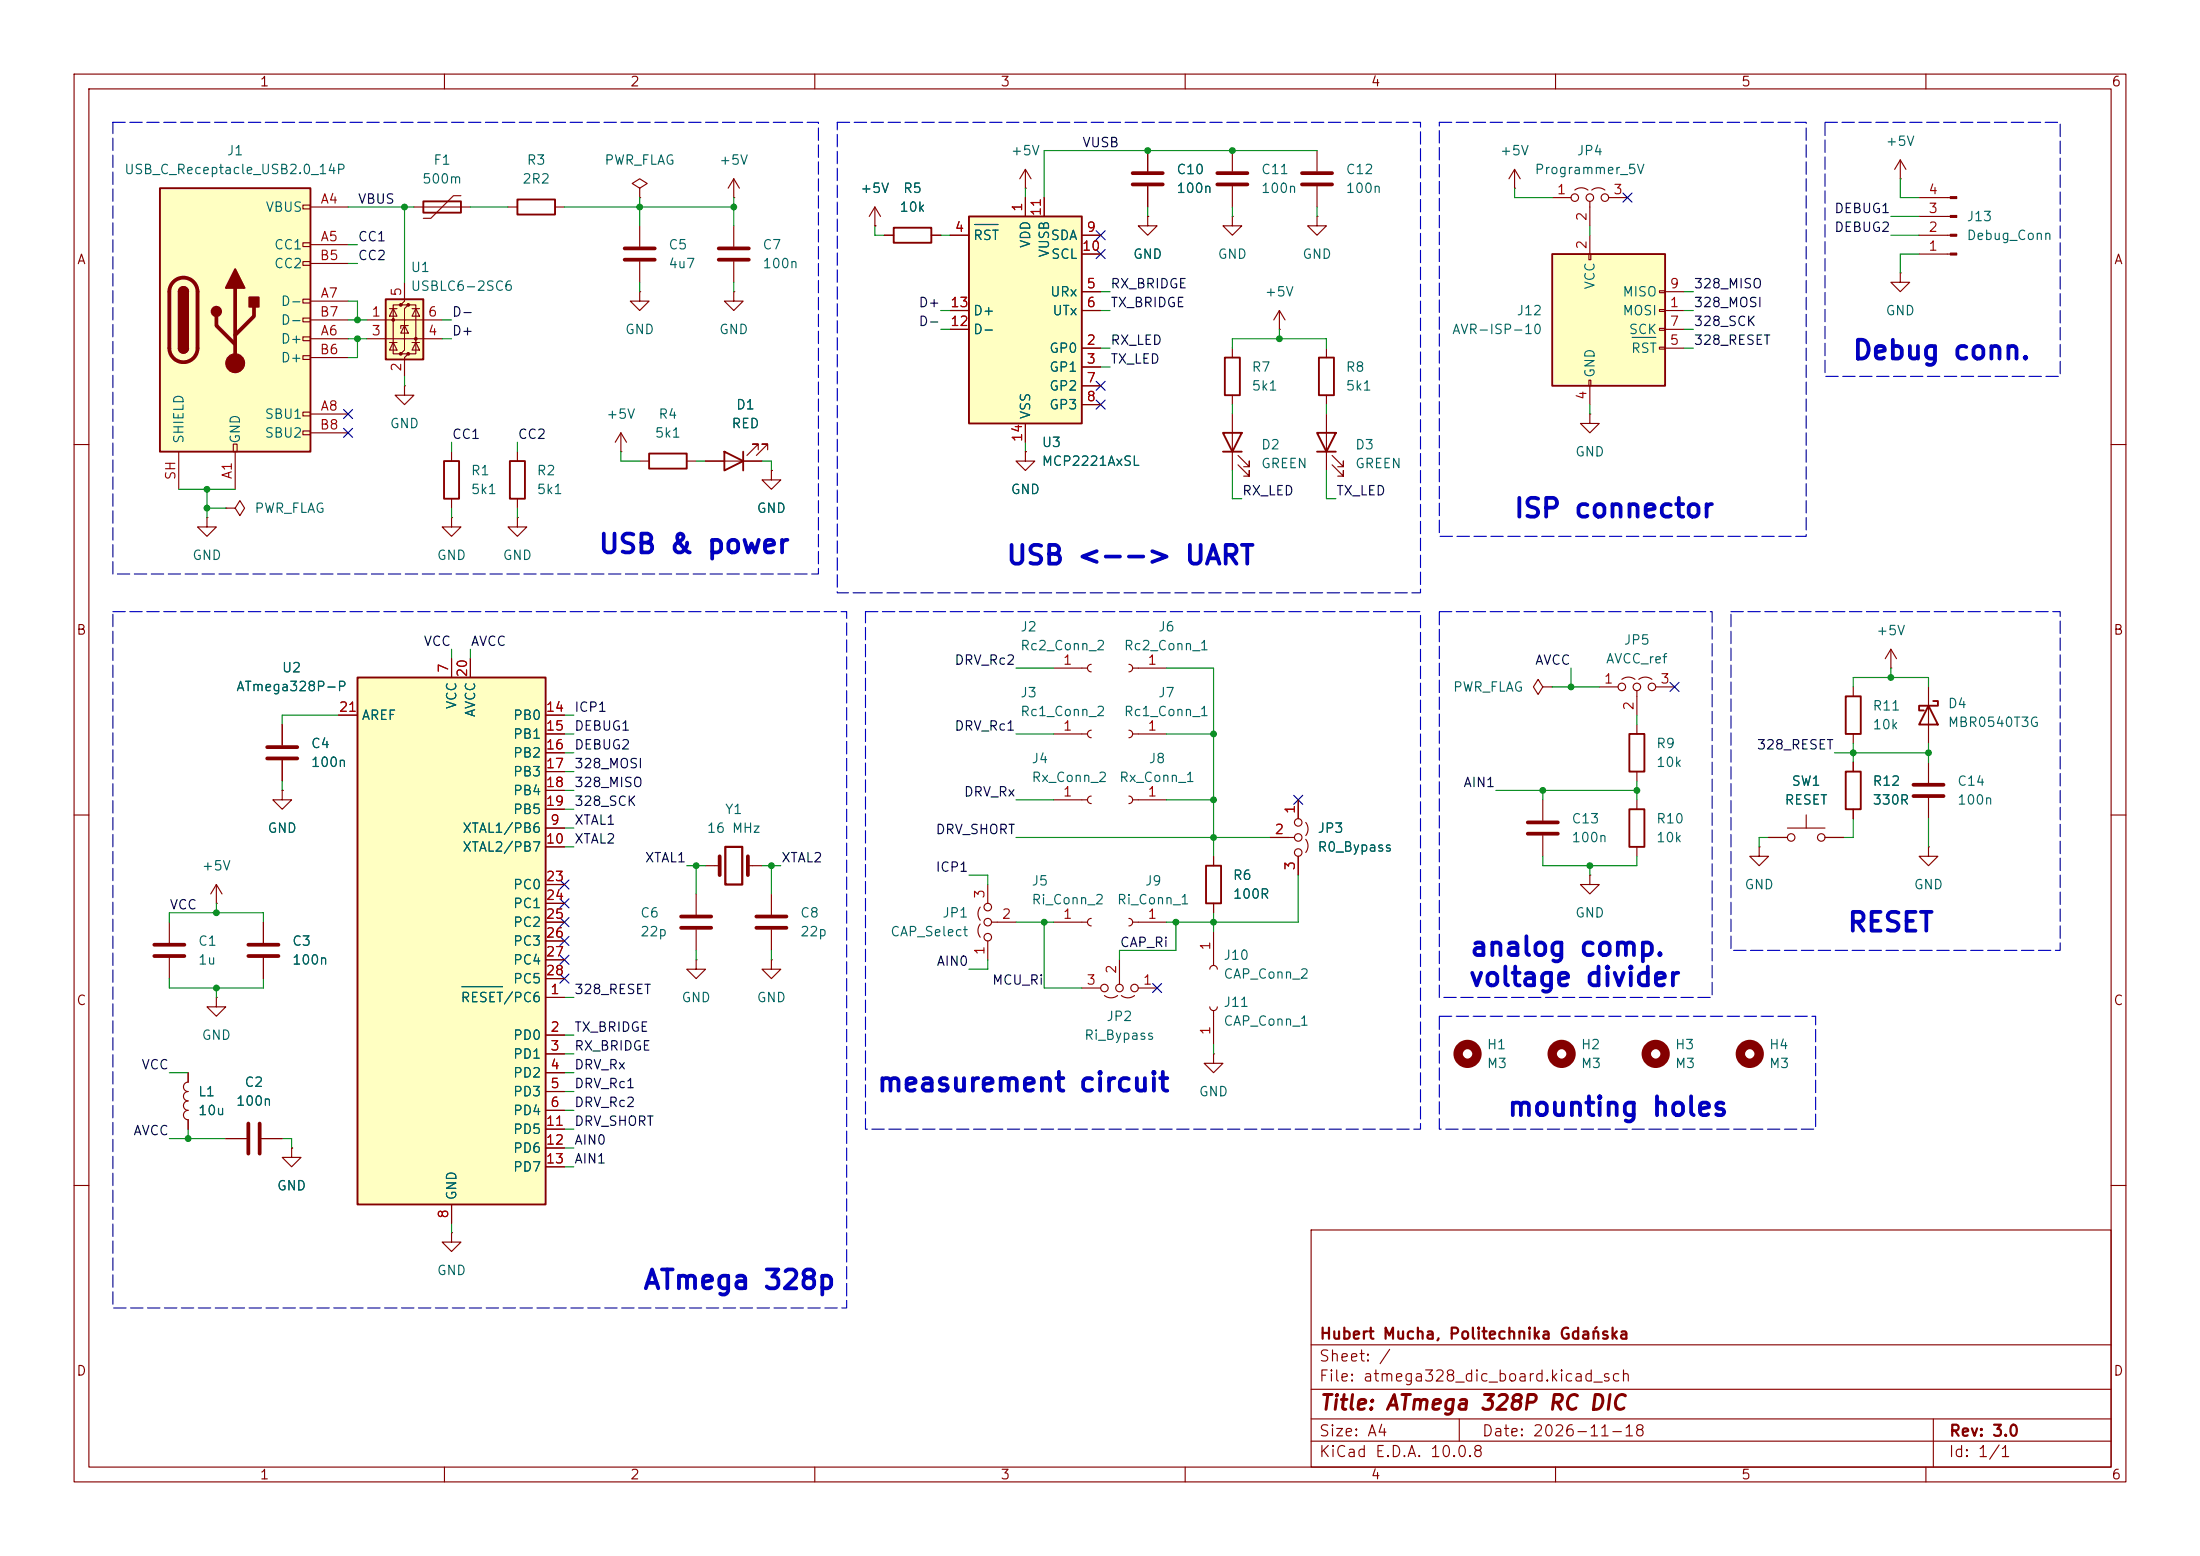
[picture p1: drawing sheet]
<svg xmlns="http://www.w3.org/2000/svg" width="297mm" height="210mm" viewBox="0 0 297 210" stroke-linecap="round" stroke-linejoin="round" font-family="sans-serif">
<g fill="none" stroke="#840000" stroke-width=".15">
<path d="M10 10h277v190h-277zM12 12h273v186h-273zM60 10v2M110 10v2M160 10v2M210 10v2M260 10v2M118.1 30.5h.1M118.1 27.9l-.8 1.3M118.1 27.9l.8 1.3M118.1 27.9v2.6M166.4 20.3v2.8"/>
<path d="M166.4 25.1v2.8M177.8 20.3v2.8M177.8 25.1v2.8M166.4 55.9v7.6M172.7 44.5h.1M172.7 41.9l-.7 1.3M172.7 41.9l.8 1.3M172.7 41.9v2.6M179.1 47v1.3M179.1 53.3v1.3M179.1 55.9v7.6M10 60h2"/>
<path d="M138.4 61v1.2h1.3l-1.3 1.3-1.2-1.3h1.2M138.4 61h.1M167.1 62.7l1.6 1.6v-.8v.8h-.8M167.1 61.5l1.6 1.5v-.8v.8h-.8M179.8 62.7l1.6 1.6v-.8v.8h-.8M179.8 61.5l1.6 1.5v-.8v.8h-.8M285 60h2M10 110h2M285 110h2M10 160h2M177 166h108v32h-108zM285 160h2"/>
<path d="M60 198v2M110 198v2M160 198v2M177 194.5h108M177 191.5h108M177 187.5h108M177 181.5h108M197 191.5v3M210 198v2M260 198v2M261 191.5v6.5"/>
</g>
<path d="M164.3 23.4h4.1M164.3 24.9h4.1M175.8 23.4h4M175.8 24.9h4" fill="none" stroke="#840000" stroke-width=".51"/>
<path d="M165.1 58.4h2.5l-1.2 2.6zM177.8 58.4h2.5l-1.2 2.6zM178.1 48.3h2v5h-2zM165.1 61h2.5M177.8 61h2.5" fill="none" stroke="#840000" stroke-width=".25"/>
<path d="M130.8 29.2h15.2v28h-15.2z" fill="#ffffc2"/>
<path d="M130.8 29.2h15.2v28h-15.2z" fill="none" stroke="#840000" stroke-width=".25"/>
<g fill="none" stroke="#840000" stroke-width=".15">
<path d="M128.3 31.8h2.5M138.4 26.7v2.5M141 26.7v2.5M146 31.8h2.6M146 39.4h2.6M146 34.3h2.6M177.8 29.2v1.3h1.3l-1.3 1.3-1.3-1.3h1.3M177.8 29.2h.1M204.5 25.4h.1M204.5 22.9l-.8 1.2M204.5 22.9l.7 1.2M204.5 22.9v2.5"/>
<path d="M209.5 26.7h2.6M212.6 25.7a1.44 1.44 0 0 1 1.8 0M214.6 27.2v3.3M214.9 25.7a1.44 1.44 0 0 1 1.8 0M217.2 26.7h2.5M256.5 36.8v1.3h1.3l-1.3 1.3-1.2-1.3h1.2M256.5 36.8h.1M259.1 31.8h4.2M259.1 34.3h4.2M259.1 29.2h4.2M259.1 26.7h4.2M128.3 41.9h2.5"/>
<path d="M128.3 44.5h2.5M138.4 57.2v2.5M146 47h2.6M146 49.5h2.6M146 41.9h2.6M146 52.1h2.6M146 54.6h2.6M214.6 55.9v1.3h1.3l-1.3 1.2-1.2-1.2h1.2M214.6 55.9h.1"/>
<circle cx="212.6" cy="26.7" r=".51"/>
<circle cx="214.6" cy="26.7" r=".51"/>
<circle cx="216.7" cy="26.7" r=".51"/>
</g>
<path d="M131.5 30.3h3.2" fill="none" stroke="#006464" stroke-width=".15"/>
<g fill="#840000" stroke="#840000" stroke-width=".15">
<path d="M263.3 34.2h.9v.2h-.9z"/>
<path d="M263.3 31.6h.9v.3h-.9z"/>
<path d="M263.3 29.1h.9v.2h-.9z"/>
<path d="M263.3 26.5h.9v.3h-.9z"/>
</g>
<path d="M209.5 34.3h15.3v17.8h-15.3z" fill="#ffffc2"/>
<g fill="none" stroke="#840000" stroke-width=".15">
<path d="M55.9 27.9h7.6M62.2 26.4h-1l-3 3.1h-1.1M86.4 39.4v1.2h1.2l-1.2 1.3-1.3-1.3h1.3M86.4 39.4h.1M86.4 30.5v2.8M86.4 35.3v2.8M99.1 26.7h.1M99.1 24.1l-.8 1.3M99.1 24.1l.7 1.3M99.1 24.1v2.6M138.4 25.4h.1M138.4 22.9l-.7 1.2"/>
<path d="M138.4 22.9l.8 1.2M138.4 22.9v2.5M154.9 20.3v2.8M154.9 25.1v2.8M214.5 34.3h.3v.8h-.3zM214.6 31.8v2.5M224 39.2h.8v.3h-.8zM224.8 39.4h2.5M83.8 58.4l-.7 1.3M83.8 58.4l.8 1.3M83.8 58.4v2.6M214.5 51.3h.3v.8h-.3z"/>
<path d="M214.6 52.1v2.5M224 41.8h.8v.2h-.8zM224 44.3h.8v.3h-.8zM224 46.9h.8v.2h-.8zM224.8 41.9h2.5M224.8 47h2.5M224.8 44.5h2.5M83.8 61h.1M86.4 62.2h1.2M92.7 62.2h1.3M208.3 92.7l-.7-1-.6 1 .6 1 .7-1h1.2M209.5 92.7h.1"/>
<path d="M215.9 92.7h2.5M218.9 91.7a1.44 1.44 0 0 1 1.8 0M221 93.2v3.3M221 97.8v1.3M221.2 91.7a1.44 1.44 0 0 1 1.8 0M223.5 92.7h2.6M250.2 92.7v1.3M250.2 99.1v1.2M255.3 90.2h.1M255.3 87.6l-.8 1.3M255.3 87.6l.7 1.3M255.3 87.6v2.6"/>
<path d="M208.3 108v2.7M208.3 112.8v2.8M214.6 118.1v1.3h1.3l-1.3 1.3-1.2-1.3h1.2M214.6 118.1h.1M221 104.1v1.3M221 108v1.2M221 114.3v1.3M237.5 114.3v1.3h1.3l-1.3 1.2-1.3-1.2h1.3M237.5 114.3h.1M238.8 113h2.5M241.3 111.8h5.1M243.8 110v1.8"/>
<path d="M246.4 113h2.5M250.2 102.9v1.2M250.2 109.2v1.3M29.2 134.6v1.3h1.3l-1.3 1.3-1.3-1.3h1.3M29.2 134.6h.1M25.4 144.8v1.3a.64 .64 0 0 0-.6 .6 .64 .64 0 0 0 .6 .6 .64 .64 0 0 0-.6 .7 .64 .64 0 0 0 .6 .6 .64 .64 0 0 0-.6 .6 .64 .64 0 0 0 .6 .7 .64 .64 0 0 0-.6 .6 .64 .64 0 0 0 .6 .6v1.3M30.5 153.7h2.8M35.3 153.7h2.8"/>
<circle cx="218.9" cy="92.7" r=".51"/>
<circle cx="221" cy="92.7" r=".51"/>
<circle cx="223" cy="92.7" r=".51"/>
<circle cx="241.8" cy="113" r=".51"/>
<circle cx="245.9" cy="113" r=".51"/>
</g>
<path d="M57.1 27.2h5.1v1.5h-5.1zM209.5 34.3h15.3v17.8h-15.3zM87.6 61.2h5.1v2h-5.1zM220 99.1h2v5h-2zM249.2 94h2v5.1h-2zM220 109.2h2v5.1h-2zM249.2 104.1h2v5.1h-2z" fill="none" stroke="#840000" stroke-width=".25"/>
<path d="M220.4 45.5h3.1" fill="none" stroke="#006464" stroke-width=".15"/>
<path d="M84.3 33.5h4.1M84.3 35.1h4.1M152.9 23.4h4.1M152.9 24.9h4.1M206.2 111h4.1M206.2 112.5h4.1M33.5 151.6v4.1M35.1 151.6v4.1" fill="none" stroke="#840000" stroke-width=".51"/>
<g fill="none" stroke="#840000" stroke-width="1.3">
<circle cx="198.1" cy="142.2" r="1.27"/>
<circle cx="210.8" cy="142.2" r="1.27"/>
<circle cx="223.5" cy="142.2" r="1.27"/>
<circle cx="236.2" cy="142.2" r="1.27"/>
</g>
<path d="M52.1 40.4h5v8.1h-5z" fill="#ffffc2"/>
<g fill="#840000">
<circle cx="53.1" cy="43.2" r=".25"/>
<circle cx="54.1" cy="41.1" r=".25"/>
<circle cx="54.1" cy="47.8" r=".25"/>
<circle cx="55.1" cy="41.1" r=".25"/>
<circle cx="55.1" cy="47.8" r=".25"/>
<circle cx="56.1" cy="45.7" r=".25"/>
</g>
<g fill="none" stroke="#840000" stroke-width=".15">
<path d="M54.6 38.1v2.5l-.5 .5h1l-.5 .6v5.5l-.5 .6h1l-.5 .5v2.5M68.6 27.9h1.2M74.9 27.9h1.3M86.4 25.4l1-.6-1-.7-1.1 .7 1.1 .6v1.3M86.4 26.7h.1M99.1 39.4v1.2h1.2l-1.2 1.3-1.3-1.3h1.3M99.1 39.4h.1M99.1 30.5v2.8M99.1 35.3v2.8M49.5 43.2h10.2M49.5 45.7h10.2M52.6 46.2h1"/>
<path d="M52.6 41.7h1M53.1 41.7l.5 1h-1zM53.1 46.2l.5 1h-1zM54.1 41.1h-1v6.7h1M54.6 43.9l.5 1.1h-1zM55.1 43.9h-1v.4M55.1 41.1h1v6.7h-1M55.6 46.2h1M55.6 41.7h1M56.1 41.7l.5 1h-1zM56.1 46.2l.5 1h-1zM30.5 68.6h1.2l.7-1 .6 1-.6 1-.7-1"/>
<path d="M30.5 68.6h.1M61 69.9v1.2h1.2l-1.2 1.3-1.3-1.3h1.3M61 69.9h.1M61 61v1.2M61 67.3v1.3M69.8 69.9v1.2h1.3l-1.3 1.3-1.2-1.3h1.2M69.8 69.9h.1M69.8 61v1.2M69.8 67.3v1.3M95.2 62.2h7.7M102.4 60.7v-.8h-.8h.8l-1.6 1.6M103.6 60.7v-.8h-.7h.7l-1.5 1.6"/>
<path d="M104.1 63.5v1.3h1.3l-1.3 1.2-1.2-1.2h1.2M104.1 63.5h.1M22.9 124.5v2.8M22.9 129.3v2.8M35.6 124.5v2.8M35.6 129.3v2.8M104.1 120.7v2.7M104.1 125.5v2.8M39.4 154.9v1.3h1.2l-1.2 1.3-1.3-1.3h1.3M39.4 154.9h.1M61 166.4v1.2h1.2l-1.2 1.3-1.3-1.3h1.3M61 166.4h.1"/>
</g>
<path d="M69.8 26.9h5.1v2.1h-5.1zM52.1 40.4h5v8.1h-5zM59.9 62.2h2.1v5.1h-2.1zM68.8 62.2h2.1v5.1h-2.1zM97.8 61l2.5 1.2-2.5 1.3zM100.3 61v2.5" fill="none" stroke="#840000" stroke-width=".25"/>
<path d="M97 33.5h4.1M97 35.1h4.1M20.8 127.5h4.1M20.8 129h4.1M33.5 127.5h4.1M33.5 129h4.1M102.1 125.2h4.1M102.1 123.7h4.1" fill="none" stroke="#840000" stroke-width=".51"/>
<path d="M48.3 91.4h25.4v71.2h-25.4z" fill="#ffffc2"/>
<path d="M48.3 91.4h25.4v71.2h-25.4z" fill="none" stroke="#840000" stroke-width=".25"/>
<g fill="none" stroke="#840000" stroke-width=".15">
<path d="M256.5 24.1h.1M256.5 21.6l-.7 1.3M256.5 21.6l.8 1.3M256.5 21.6v2.5M54.6 52.1v1.2h1.3l-1.3 1.3-1.3-1.3h1.3M54.6 52.1h.1M27.9 69.9v1.2h1.3l-1.3 1.3-1.2-1.3h1.2M27.9 69.9h.1M38.1 97.8v2.8M45.7 96.5h2.6M61 88.9v2.5M63.5 88.9v2.5"/>
<path d="M73.7 96.5h2.5M73.7 99.1h2.5M29.2 119.4l-.8 1.3M29.2 119.4l.8 1.3M29.2 119.4v2.5M38.1 106.7v1.3h1.3l-1.3 1.2-1.3-1.2h1.3M38.1 106.7h.1M38.1 102.6v2.8M73.7 111.8h2.5M73.7 114.3h2.5M73.7 101.6h2.5M73.7 104.1h2.5"/>
<path d="M73.7 106.7h2.5M73.7 109.2h2.5M73.7 119.4h2.5M95.2 116.8h2M101 116.8h1.9M29.2 121.9h.1M73.7 134.6h2.5M73.7 139.7h2.5M73.7 121.9h2.5M73.7 124.5h2.5M73.7 127h2.5M73.7 129.5h2.5"/>
<path d="M73.7 132.1h2.5M94 129.5v1.3h1.2l-1.2 1.3-1.3-1.3h1.3M94 129.5h.1M94 120.7v2.7M94 125.5v2.8M104.1 129.5v1.3h1.3l-1.3 1.3-1.2-1.3h1.2M104.1 129.5h.1M73.7 142.2h2.5M73.7 144.8h2.5M73.7 147.3h2.5M73.7 149.9h2.5M73.7 152.4h2.5"/>
<path d="M73.7 154.9h2.5M73.7 157.5h2.5M61 162.6v2.5"/>
</g>
<path d="M62.4 133.2h5.4" fill="none" stroke="#006464" stroke-width=".15"/>
<path d="M36.1 100.8h4M36.1 102.4h4M97.2 115.6v2.5M101 115.6v2.5M91.9 123.7h4.1M91.9 125.2h4.1" fill="none" stroke="#840000" stroke-width=".51"/>
<path d="M97.9 114.3h2.3v5.1h-2.3z" fill="none" stroke="#840000" stroke-width=".3"/>
<path d="M21.6 25.4h20.3v35.6h-20.3z" fill="#ffffc2"/>
<g fill="none" stroke="#840000" stroke-width=".15">
<path d="M40.9 27.7h1v.5h-1zM40.9 32.8h1v.5h-1zM40.9 35.3h1v.5h-1zM41.9 27.9h5.1M41.9 33h5.1M41.9 35.6h5.1M118.1 30.5h.1M119.4 31.8h1.2M125.7 31.8h1.3M128.3 31.8h2.5M138.4 26.7v2.5M141 26.7v2.5"/>
<path d="M146 31.8h2.6M146 39.4h2.6M146 34.3h2.6M154.9 29.2v1.3h1.3l-1.3 1.3-1.2-1.3h1.2M154.9 29.2h.1M154.9 20.3v2.8M154.9 25.1v2.8M166.4 29.2v1.3h1.2l-1.2 1.3-1.3-1.3h1.3M166.4 29.2h.1M31.5 59.9h.5v1.1h-.5zM40.9 40.4h1v.5h-1zM40.9 42.9h1v.5h-1z"/>
<path d="M40.9 45.5h1v.5h-1zM40.9 48h1v.5h-1zM40.9 55.6h1v.5h-1zM40.9 58.2h1v.5h-1zM41.9 45.7h5.1M41.9 40.6h5.1M41.9 55.9h5.1M41.9 48.3h5.1M41.9 43.2h5.1M41.9 58.4h5.1M128.3 41.9h2.5M128.3 44.5h2.5"/>
<path d="M138.4 57.2v2.5M146 47h2.6M146 49.5h2.6M146 41.9h2.6M146 52.1h2.6M146 54.6h2.6M166.4 47v1.3M166.4 53.3v1.3M24.1 61v5M31.7 61v5M95.2 62.2h2.6M100.3 62.2h2.6"/>
<path d="M104.1 63.5h.1M138.4 61h.1M38.1 97.8v2.8M45.7 96.5h2.6M61 88.9v2.5M63.5 88.9v2.5M73.7 99.1h2.5M73.7 96.5h2.5M142.2 90.2h4.6M142.2 99.1h4.6M147.3 89.7a.51 .51 0 0 0-.5 .5 .51 .51 0 0 0 .5 .5M147.3 98.6a.51 .51 0 0 0-.5 .5 .51 .51 0 0 0 .5 .5"/>
<path d="M152.4 89.7a.51 .51 0 0 1 .5 .5 .51 .51 0 0 1-.5 .5M152.4 98.6a.51 .51 0 0 1 .5 .5 .51 .51 0 0 1-.5 .5M152.9 90.2h4.6M152.9 99.1h4.6M260.3 92.7v7.6M38.1 106.7h.1M38.1 102.6v2.8M73.7 111.8h2.5M73.7 114.3h2.5M73.7 101.6h2.5M73.7 104.1h2.5M73.7 106.7h2.5"/>
<path d="M73.7 109.2h2.5M73.7 119.4h2.5M133.3 119.4v2.5M142.2 108h4.6M147.3 107.4a.51 .51 0 0 0-.5 .6 .51 .51 0 0 0 .5 .5M152.4 107.4a.51 .51 0 0 1 .5 .6 .51 .51 0 0 1-.5 .5M152.9 108h4.6M163.8 115.6v1.2M171.4 113h3.4M175.3 108v2.5M175.3 115.6v2.5M176.3 111a1.44 1.44 0 0 1 0 1.8"/>
<path d="M176.3 113.3a1.44 1.44 0 0 1 0 1.8M238.8 113h2.5M246.4 113h2.5M250.2 102.9v1.2M250.2 109.2v1.3M260.3 114.3v1.3h1.3l-1.3 1.2-1.2-1.2h1.2M260.3 114.3h.1M260.3 102.9v2.8M260.3 107.7v2.8M35.6 124.5v2.8M35.6 129.3v2.8M73.7 124.5h2.5"/>
<path d="M73.7 134.6h2.5M73.7 139.7h2.5M73.7 121.9h2.5M73.7 127h2.5M73.7 129.5h2.5M73.7 132.1h2.5M132.3 124.7a1.44 1.44 0 0 0 0 1.8M132.3 122.4a1.44 1.44 0 0 0 0 1.8M133.3 127v2.5M133.9 124.5h3.3M142.2 124.5h4.6M146 133.4h2.6"/>
<path d="M147.3 124a.51 .51 0 0 0-.5 .5 .51 .51 0 0 0 .5 .5M149.1 134.4a1.44 1.44 0 0 0 1.8 0M151.1 129.5v3.3M151.4 134.4a1.44 1.44 0 0 0 1.8 0M152.4 124a.51 .51 0 0 1 .5 .5 .51 .51 0 0 1-.5 .5M152.9 124.5h4.6M153.7 133.4h2.5M163.3 130.8a.51 .51 0 0 1 .5-.5 .51 .51 0 0 1 .5 .5M163.3 135.9a.51 .51 0 0 0 .5 .5 .51 .51 0 0 0 .5-.5M163.8 121.9v1.3M163.8 125.7v4.6M163.8 136.4v4.6"/>
<path d="M25.4 144.8v1.3M25.4 151.1v1.3M30.5 153.7h2.8M35.3 153.7h2.8M39.4 154.9h.1M73.7 142.2h2.5M73.7 144.8h2.5M73.7 147.3h2.5M73.7 149.9h2.5M73.7 152.4h2.5M73.7 154.9h2.5M73.7 157.5h2.5"/>
<path d="M163.8 142.2v1.3h1.3l-1.3 1.3-1.2-1.3h1.2M163.8 142.2h.1M61 162.6v2.5"/>
<circle cx="175.3" cy="111" r=".51"/>
<circle cx="175.3" cy="115.1" r=".51"/>
<circle cx="175.3" cy="113" r=".51"/>
<circle cx="133.4" cy="126.5" r=".51"/>
<circle cx="133.4" cy="124.5" r=".51"/>
<circle cx="133.4" cy="122.4" r=".51"/>
<circle cx="149.1" cy="133.4" r=".51"/>
<circle cx="151.1" cy="133.4" r=".51"/>
<circle cx="153.2" cy="133.4" r=".51"/>
</g>
<path d="M21.6 25.4h20.3v35.6h-20.3zM24.1 39.4a.64 .64 0 0 1 .7-.7 .64 .64 0 0 1 .6 .7M120.6 30.7h5.1v2.1h-5.1zM24.1 47a.64 .64 0 0 0 .7 .6 .64 .64 0 0 0 .6-.6M165.4 48.3h2v5h-2zM260.3 95.3l1.3 2.5h-2.5zM261 94.6h.6v.7h-2.5v.6h.6M162.8 116.8h2v5.1h-2z" fill="none" stroke="#840000" stroke-width=".25"/>
<path d="M23.4 38a1.9 1.9 0 0 1 2.1-.4 1.9 1.9 0 0 1 1.2 1.8v7.6a1.91 1.91 0 0 1-1.9 1.9 1.91 1.91 0 0 1-1.9-1.9v-7.6a1.9 1.9 0 0 1 .5-1.4zM31.7 38.9v10.1M29.2 42.7v1.2l2.5 2.6M34.3 41.4v1.3l-2.6 2.5M258.3 105.9h4.1M258.3 107.4h4.1" fill="none" stroke="#840000" stroke-width=".51"/>
<g fill="#840000" stroke="#840000" stroke-width=".25">
<path d="M24.1 39.4h1.3v7.6h-1.3z"/>
<path d="M24.3 38.9a.64 .64 0 0 1 .7-.1 .64 .64 0 0 1 .4 .6h-1.3z"/>
<path d="M24.1 47h1.3a.64 .64 0 0 1-.6 .6 .64 .64 0 0 1-.7-.6z"/>
<path d="M31.7 36.3l1.3 2.6h-2.5z"/>
<path d="M33.7 40.1h1.2v1.3h-1.2z"/>
<circle cx="29.2" cy="42" r=".63"/>
</g>
<circle cx="31.7" cy="49" r="1.27" fill="#840000" stroke="#840000" stroke-width=".15"/>
<g fill="none" stroke="#009600" stroke-width=".15">
<path d="M47 35.6h1.3M47 27.9h8.9M47 33h1.3M54.6 27.9v10.2M63.5 27.9h5.1M76.2 27.9h22.9M86.4 26.7v3.8M86.4 38.1v1.3M99.1 26.7v3.8M99.1 38.1v1.3M118.1 30.5v1.3h1.3M127 31.8h1.3"/>
<path d="M138.4 25.4v1.3M148.6 39.4h1.3M154.9 27.9v1.3M166.4 27.9v1.3M177.8 20.3h-36.8v6.4M177.8 27.9v1.3M204.5 25.4v1.3h5M214.6 30.5v1.3M227.3 39.4h1.3M255.3 31.8h3.8M255.3 29.2h3.8M256.5 24.1v2.6h2.6"/>
<path d="M259.1 34.3h-2.6v2.5M47 43.2h2.5M47 45.7h2.5M47 40.6h1.3v2.6M48.3 45.7v2.6h-1.3M54.6 50.8v1.3M59.7 43.2h1.3M59.7 45.7h1.3M61 59.7v1.3M69.8 59.7v1.3M127 44.5h1.3M127 41.9h1.3"/>
<path d="M138.4 59.7v1.3M148.6 47h1.3M148.6 41.9h1.3M148.6 49.5h1.3M166.4 47v-1.3h12.7v1.3M166.4 54.6v1.3M172.7 44.5v1.2M179.1 54.6v1.3M214.6 54.6v1.3M227.3 44.5h1.3M227.3 47h1.3M227.3 41.9h1.3"/>
<path d="M24.1 66h7.6M27.9 68.6h2.6M27.9 66v3.9M61 68.6v1.3M69.8 68.6v1.3M83.8 61v1.2h2.6M94 62.2h1.2M102.9 62.2h1.2v1.3M166.4 63.5v3.8h1.2M179.1 63.5v3.8h1.2M45.7 96.5h-7.6v1.3M61 87.6v1.3"/>
<path d="M63.5 87.6v1.3M76.2 99.1h1.3M76.2 96.5h1.3M137.2 99.1h5M137.2 90.2h5M157.5 99.1h6.3M157.5 90.2h6.3v25.4M209.5 92.7h6.4M212.1 90.2v2.5M221 96.5v1.3M250.2 92.7v-1.3h10.1v1.3M255.3 90.2v1.2"/>
<path d="M38.1 105.4v1.3M76.2 101.6h1.3M76.2 109.2h1.3M76.2 111.8h1.3M76.2 106.7h1.3M76.2 104.1h1.3M76.2 114.3h1.3M92.7 116.8h2.5M94 116.8v3.9M102.9 116.8h2.5M104.1 116.8v3.9M130.8 118.1h2.5v1.3"/>
<path d="M137.2 108h5M137.2 113h34.2M157.5 108h6.3M175.3 118.1v6.4h-17.8M201.9 106.7h19.1M208.3 115.6v1.2h12.7v-1.2M208.3 106.7v1.3M214.6 116.8v1.3M221 105.4v2.6M238.8 113h-1.3v1.3M247.6 101.6h12.7M250.2 100.3v2.6"/>
<path d="M250.2 110.5v2.5h-1.3M260.3 100.3v2.6M260.3 110.5v3.8M22.9 124.5v-1.3h12.7v1.3M22.9 132.1v1.3h12.7v-1.3M29.2 121.9v1.3M29.2 133.4v1.2M76.2 134.6h1.3M76.2 139.7h1.3M94 128.3v1.2M104.1 128.3v1.2M133.3 129.5v1.3h-2.5"/>
<path d="M137.2 124.5h5M141 124.5v8.9h5M158.7 124.5v3.8h-7.6v1.2M163.8 123.2v2.5M22.9 144.8h2.5M22.9 153.7h7.6M25.4 152.4v1.3M38.1 153.7h1.3v1.2M76.2 144.8h1.3M76.2 152.4h1.3M76.2 149.9h1.3M76.2 157.5h1.3"/>
<path d="M76.2 154.9h1.3M76.2 147.3h1.3M76.2 142.2h1.3M163.8 141v1.2M61 165.1v1.3"/>
</g>
<g fill="none" stroke="#000084" stroke-width=".15">
<path d="M148 31.1l1.2 1.3M148 33.7l1.2 1.2M149.2 31.1l-1.2 1.3M149.2 33.7l-1.2 1.2M219.1 26.1l1.2 1.2M220.3 26.1l-1.2 1.2M46.4 55.3l1.2 1.2M46.4 57.8l1.2 1.2M47.6 55.3l-1.2 1.2M47.6 57.8l-1.2 1.2M148 54l1.2 1.2M148 51.5l1.2 1.2"/>
<path d="M149.2 54l-1.2 1.2M149.2 51.5l-1.2 1.2M225.5 92.1l1.2 1.2M226.7 92.1l-1.2 1.2M75.6 118.8l1.2 1.2M76.8 118.8l-1.2 1.2M174.7 107.3l1.2 1.3M175.9 107.3l-1.2 1.3M75.6 131.5l1.2 1.2M75.6 126.4l1.2 1.2M75.6 123.9l1.2 1.2M75.6 128.9l1.2 1.2"/>
<path d="M75.6 121.3l1.2 1.2M76.8 131.5l-1.2 1.2M76.8 126.4l-1.2 1.2M76.8 123.9l-1.2 1.2M76.8 128.9l-1.2 1.2M76.8 121.3l-1.2 1.2M155.6 132.7l1.2 1.3M156.8 132.7l-1.2 1.3"/>
</g>
<path d="M15.2 16.5h95.3v61h-95.3zM113 16.5h78.8v63.5h-78.8zM194.3 16.5h49.5v55.9h-49.5zM246.4 16.5h31.7v34.3h-31.7zM15.2 82.6h99.1v93.9h-99.1zM116.8 82.6h75v69.8h-75zM194.3 82.6h36.8v52h-36.8zM233.7 82.6h44.4v45.7h-44.4zM194.3 137.2h50.8v15.2h-50.8z" fill="none" stroke="#0000c2" stroke-width=".15" stroke-dasharray="1.7 .6"/>
<path d="M131.5 30.3h3.2M62.4 133.2h5.4" fill="none" stroke="#006464" stroke-width=".15"/>
<g fill="#009600">
<circle cx="255.3" cy="91.4" r=".46"/>
<circle cx="163.8" cy="99.1" r=".46"/>
<circle cx="163.8" cy="108" r=".46"/>
<circle cx="163.8" cy="113" r=".46"/>
<circle cx="163.8" cy="124.5" r=".46"/>
<circle cx="172.7" cy="45.7" r=".46"/>
<circle cx="166.4" cy="20.3" r=".46"/>
<circle cx="154.9" cy="20.3" r=".46"/>
<circle cx="212.1" cy="92.7" r=".46"/>
<circle cx="260.3" cy="101.6" r=".46"/>
<circle cx="250.2" cy="101.6" r=".46"/>
<circle cx="214.6" cy="116.8" r=".46"/>
<circle cx="221" cy="106.7" r=".46"/>
<circle cx="208.3" cy="106.7" r=".46"/>
<circle cx="141" cy="124.5" r=".46"/>
<circle cx="158.7" cy="124.5" r=".46"/>
<circle cx="94" cy="116.8" r=".46"/>
<circle cx="104.1" cy="116.8" r=".46"/>
<circle cx="27.9" cy="68.6" r=".46"/>
<circle cx="48.3" cy="45.7" r=".46"/>
<circle cx="48.3" cy="43.2" r=".46"/>
<circle cx="27.9" cy="66" r=".46"/>
<circle cx="54.6" cy="27.9" r=".46"/>
<circle cx="25.4" cy="153.7" r=".46"/>
<circle cx="29.2" cy="133.4" r=".46"/>
<circle cx="29.2" cy="123.2" r=".46"/>
<circle cx="99.1" cy="27.9" r=".46"/>
<circle cx="86.4" cy="27.9" r=".46"/>
</g>
<g font-size="2.5" fill="#0000c2">
<text x="250" y="49.2">Debug conn.</text>
<text x="204.3" y="70.5">ISP connector</text>
<text x="80.7" y="75.3">USB &amp; power</text>
<text x="135.7" y="76.9">USB &lt;--&gt; UART</text>
<text x="198.3" y="129.7">analog comp.</text>
<text x="249.3" y="126.4">RESET</text>
<text x="198.1" y="133.8">voltage divider</text>
<text x="118.3" y="148">measurement circuit</text>
<text x="203.4" y="151.3">mounting holes</text>
<text x="86.7" y="174.6">ATmega 328p</text>
</g>
<text font-size="2" fill="#840000" x="178" y="190.8">Title: ATmega 328P RC DIC</text>
<g font-size="1.5" fill="#840000">
<text x="178" y="184.1">Sheet: /</text>
<text x="178" y="181.1">Hubert Mucha, Politechnika Gdańska</text>
<text x="178" y="186.8">File: atmega328_dic_board.kicad_sch</text>
<text x="178" y="197">KiCad E.D.A. 10.0.8</text>
<text x="178" y="194.2">Size: A4</text>
<text x="200" y="194.2">Date: 2026-11-18</text>
<text x="263" y="197">Id: 1/1</text>
<text x="263" y="194.2">Rev: 3.0</text>
</g>
<g font-size="1.3" fill="#840000">
<text x="35" y="12">1</text>
<text x="85" y="12">2</text>
<text x="135" y="12">3</text>
<text x="185" y="12">4</text>
<text x="235" y="12">5</text>
<text x="285" y="12">6</text>
<text x="10.3" y="36">A</text>
<text x="285.3" y="36">A</text>
<text x="10.2" y="86">B</text>
<text x="285.2" y="86">B</text>
<text x="10.2" y="136">C</text>
<text x="285.2" y="136">C</text>
<text x="10.2" y="186">D</text>
<text x="285.2" y="186">D</text>
<text x="35" y="200">1</text>
<text x="85" y="200">2</text>
<text x="135" y="200">3</text>
<text x="185" y="200">4</text>
<text x="235" y="200">5</text>
<text x="285" y="200">6</text>
</g>
<g font-size="1.3" fill="#006464">
<text x="16.7" y="23.8">USB_C_Receptacle_USB2.0_14P</text>
<text x="30.5" y="21.3">J1</text>
<text x="58.4" y="22.6">F1</text>
<text x="71" y="22.6">R3</text>
<text x="81.5" y="22.6">PWR_FLAG</text>
<text x="97" y="22.6">+5V</text>
<text x="136.4" y="21.3">+5V</text>
<text x="158.7" y="23.8">C10</text>
<text x="170.2" y="23.8">C11</text>
<text x="181.6" y="23.8">C12</text>
<text x="202.4" y="21.3">+5V</text>
<text x="207.1" y="23.8">Programmer_5V</text>
<text x="212.8" y="21.3">JP4</text>
<text x="254.5" y="20">+5V</text>
<text x="35.8" y="28.9">VBUS</text>
<text x="56.9" y="25.1">500m</text>
<text x="70.4" y="25.1">2R2</text>
<text x="116" y="26.4">+5V</text>
<text x="121.3" y="28.9">10k</text>
<text x="121.8" y="26.4">R5</text>
<text x="158.7" y="26.4">100n</text>
<text x="170.2" y="26.4">100n</text>
<text x="181.6" y="26.4">100n</text>
<text x="36.9" y="34">CC1</text>
<text x="90.2" y="34">C5</text>
<text x="102.9" y="34">C7</text>
<text x="131.3" y="32.7">RST</text>
<text x="139.4" y="33.6" transform="rotate(-90 139.4 33.6)">VDD</text>
<text x="141.7" y="32.7">SDA</text>
<text x="141.8" y="35.3">SCL</text>
<text x="141.9" y="34.8" transform="rotate(-90 141.9 34.8)">VUSB</text>
<text x="152.9" y="35.3">GND</text>
<text x="164.3" y="35.3">GND</text>
<text x="175.7" y="35.3">GND</text>
<text x="265.4" y="30.2">J13</text>
<text x="265.4" y="32.7">Debug_Conn</text>
<text x="36.9" y="36.5">CC2</text>
<text x="37.8" y="41.6">D-</text>
<text x="55.4" y="37">U1</text>
<text x="55.4" y="39.6">USBLC6-2SC6</text>
<text x="90.2" y="36.5">4u7</text>
<text x="102.9" y="36.5">100n</text>
<text x="141.7" y="40.3">URx</text>
<text x="170.7" y="40.3">+5V</text>
<text x="215.6" y="39.2" transform="rotate(-90 215.6 39.2)">VCC</text>
<text x="219" y="40.3">MISO</text>
<text x="37.8" y="46.7">D+</text>
<text x="37.8" y="44.1">D-</text>
<text x="84.3" y="45.4">GND</text>
<text x="97" y="45.4">GND</text>
<text x="131.3" y="45.4">D-</text>
<text x="131.3" y="42.9">D+</text>
<text x="141.6" y="48">GP0</text>
<text x="142" y="42.9">UTx</text>
<text x="195.9" y="45.4">AVR-ISP-10</text>
<text x="204.7" y="42.9">J12</text>
<text x="219" y="42.9">MOSI</text>
<text x="219.8" y="45.4">SCK</text>
<text x="220.1" y="48">RST</text>
<text x="254.5" y="42.9">GND</text>
<text x="37.8" y="49.2">D+</text>
<text x="141.6" y="50.5">GP1</text>
<text x="141.6" y="53">GP2</text>
<text x="168.9" y="50.5">R7</text>
<text x="168.9" y="53">5k1</text>
<text x="181.6" y="50.5">R8</text>
<text x="181.6" y="53">5k1</text>
<text x="215.6" y="51.1" transform="rotate(-90 215.6 51.1)">GND</text>
<text x="25.1" y="60" transform="rotate(-90 25.1 60)">SHIELD</text>
<text x="32.7" y="60" transform="rotate(-90 32.7 60)">GND</text>
<text x="35.6" y="56.8">SBU1</text>
<text x="35.6" y="59.4">SBU2</text>
<text x="52.5" y="58.1">GND</text>
<text x="81.8" y="56.8">+5V</text>
<text x="88.3" y="59.4">5k1</text>
<text x="88.8" y="56.8">R4</text>
<text x="98.7" y="58.1">RED</text>
<text x="99.3" y="55.6">D1</text>
<text x="139.4" y="56.7" transform="rotate(-90 139.4 56.7)">VSS</text>
<text x="141.6" y="55.6">GP3</text>
<text x="63.5" y="64.5">R1</text>
<text x="72.4" y="64.5">R2</text>
<text x="140.6" y="60.7">U3</text>
<text x="140.6" y="63.2">MCP2221AxSL</text>
<text x="170.2" y="61">D2</text>
<text x="170.2" y="63.5">GREEN</text>
<text x="182.9" y="61">D3</text>
<text x="182.9" y="63.5">GREEN</text>
<text x="212.6" y="61.9">GND</text>
<text x="34.3" y="69.5">PWR_FLAG</text>
<text x="63.5" y="67">5k1</text>
<text x="72.4" y="67">5k1</text>
<text x="102.1" y="69.5">GND</text>
<text x="136.4" y="67">GND</text>
<text x="25.9" y="75.9">GND</text>
<text x="58.9" y="75.9">GND</text>
<text x="67.8" y="75.9">GND</text>
<text x="137.7" y="85.5">J2</text>
<text x="137.7" y="88.1">Rc2_Conn_2</text>
<text x="151.6" y="88.1">Rc2_Conn_1</text>
<text x="156.3" y="85.5">J6</text>
<text x="216.7" y="89.9">AVCC_ref</text>
<text x="219.1" y="87.3">JP5</text>
<text x="253.2" y="86.1">+5V</text>
<text x="31.8" y="93.6">ATmega328P-P</text>
<text x="38" y="91.1">U2</text>
<text x="61.9" y="95.8" transform="rotate(-90 61.9 95.8)">VCC</text>
<text x="137.7" y="94.4">J3</text>
<text x="156.3" y="94.4">J7</text>
<text x="196.1" y="93.7">PWR_FLAG</text>
<text x="262.9" y="95.9">D4</text>
<text x="41.9" y="101.3">C4</text>
<text x="48.7" y="97.5">AREF</text>
<text x="64.5" y="96.9" transform="rotate(-90 64.5 96.9)">AVCC</text>
<text x="69.2" y="97.5">PB0</text>
<text x="69.2" y="100">PB1</text>
<text x="137.7" y="97">Rc1_Conn_2</text>
<text x="151.6" y="97">Rc1_Conn_1</text>
<text x="223.5" y="101.3">R9</text>
<text x="252.7" y="96.2">R11</text>
<text x="252.7" y="98.8">10k</text>
<text x="262.9" y="98.4">MBR0540T3G</text>
<text x="41.9" y="103.8">100n</text>
<text x="69.2" y="102.6">PB2</text>
<text x="69.2" y="105.1">PB3</text>
<text x="69.2" y="107.6">PB4</text>
<text x="139.2" y="103.3">J4</text>
<text x="139.2" y="105.9">Rx_Conn_2</text>
<text x="151" y="105.9">Rx_Conn_1</text>
<text x="155" y="103.3">J8</text>
<text x="223.5" y="103.8">10k</text>
<text x="241.8" y="106.4">SW1</text>
<text x="252.7" y="106.4">R12</text>
<text x="264.1" y="106.4">C14</text>
<text x="36" y="112.7">GND</text>
<text x="62.3" y="112.7">XTAL1/PB6</text>
<text x="69.2" y="110.2">PB5</text>
<text x="95.3" y="112.7">16 MHz</text>
<text x="97.8" y="110.2">Y1</text>
<text x="177.8" y="112.7">JP3</text>
<text x="212.1" y="111.5">C13</text>
<text x="212.1" y="114">100n</text>
<text x="223.5" y="111.5">R10</text>
<text x="223.5" y="114">10k</text>
<text x="240.8" y="108.9">RESET</text>
<text x="252.7" y="108.9">330R</text>
<text x="264.1" y="108.9">100n</text>
<text x="27.1" y="117.8">+5V</text>
<text x="62.3" y="115.3">XTAL2/PB7</text>
<text x="139.2" y="119.8">J5</text>
<text x="154.5" y="119.8">J9</text>
<text x="166.4" y="119.1">R6</text>
<text x="177.8" y="115.3">R0_Bypass</text>
<text x="69.2" y="120.3">PC0</text>
<text x="69.2" y="122.9">PC1</text>
<text x="69.2" y="125.4">PC2</text>
<text x="86.3" y="124.2">C6</text>
<text x="107.9" y="124.2">C8</text>
<text x="127.1" y="124.2">JP1</text>
<text x="139.2" y="122.4">Ri_Conn_2</text>
<text x="150.7" y="122.4">Ri_Conn_1</text>
<text x="166.4" y="121.6">100R</text>
<text x="212.6" y="124.2">GND</text>
<text x="235.4" y="120.3">GND</text>
<text x="258.3" y="120.3">GND</text>
<text x="26.7" y="128">C1</text>
<text x="26.7" y="130.5">1u</text>
<text x="39.4" y="128">C3</text>
<text x="39.4" y="130.5">100n</text>
<text x="69.2" y="128">PC3</text>
<text x="69.2" y="130.5">PC4</text>
<text x="86.3" y="126.7">22p</text>
<text x="107.9" y="126.7">22p</text>
<text x="120.1" y="126.7">CAP_Select</text>
<text x="165.1" y="129.9">J10</text>
<text x="62.1" y="135.6">RESET/PC6</text>
<text x="69.2" y="133">PC5</text>
<text x="91.9" y="135.6">GND</text>
<text x="102.1" y="135.6">GND</text>
<text x="165.1" y="132.4">CAP_Conn_2</text>
<text x="165.1" y="136.2">J11</text>
<text x="27.1" y="140.7">GND</text>
<text x="69.2" y="140.7">PD0</text>
<text x="69.2" y="143.2">PD1</text>
<text x="146.3" y="140.7">Ri_Bypass</text>
<text x="149.3" y="138.1">JP2</text>
<text x="165.1" y="138.8">CAP_Conn_1</text>
<text x="200.6" y="141.9">H1</text>
<text x="213.3" y="141.9">H2</text>
<text x="226" y="141.9">H3</text>
<text x="238.7" y="141.9">H4</text>
<text x="26.7" y="148.3">L1</text>
<text x="31.8" y="149.6">100n</text>
<text x="32.9" y="147">C2</text>
<text x="69.2" y="145.7">PD2</text>
<text x="69.2" y="148.3">PD3</text>
<text x="161.8" y="148.3">GND</text>
<text x="200.6" y="144.5">M3</text>
<text x="213.3" y="144.5">M3</text>
<text x="226" y="144.5">M3</text>
<text x="238.7" y="144.5">M3</text>
<text x="26.7" y="150.8">10u</text>
<text x="69.2" y="150.8">PD4</text>
<text x="69.2" y="153.4">PD5</text>
<text x="69.2" y="155.9">PD6</text>
<text x="37.3" y="161">GND</text>
<text x="69.2" y="158.4">PD7</text>
<text x="61.9" y="162.1" transform="rotate(-90 61.9 162.1)">GND</text>
<text x="58.9" y="172.4">GND</text>
</g>
<g font-size="1.3" fill="#0f0f0f">
<text x="146" y="20.2">VUSB</text>
<text x="48.2" y="27.8">VBUS</text>
<text x="247.5" y="29.1">DEBUG1</text>
<text x="48.2" y="32.9">CC1</text>
<text x="48.2" y="35.4">CC2</text>
<text x="247.5" y="31.6">DEBUG2</text>
<text x="123.9" y="41.8">D+</text>
<text x="149.8" y="41.8">TX_BRIDGE</text>
<text x="149.8" y="39.2">RX_BRIDGE</text>
<text x="228.6" y="41.8">328_MOSI</text>
<text x="228.6" y="39.2">328_MISO</text>
<text x="60.9" y="43.1">D-</text>
<text x="60.9" y="45.6">D+</text>
<text x="123.9" y="44.3">D-</text>
<text x="149.8" y="46.9">RX_LED</text>
<text x="228.6" y="44.3">328_SCK</text>
<text x="228.6" y="46.9">328_RESET</text>
<text x="149.8" y="49.4">TX_LED</text>
<text x="60.9" y="59.6">CC1</text>
<text x="69.8" y="59.6">CC2</text>
<text x="167.6" y="67.2">RX_LED</text>
<text x="180.3" y="67.2">TX_LED</text>
<text x="57.1" y="87.5">VCC</text>
<text x="63.5" y="87.5">AVCC</text>
<text x="128.8" y="90">DRV_Rc2</text>
<text x="207.1" y="90">AVCC</text>
<text x="77.4" y="96.4">ICP1</text>
<text x="77.4" y="98.9">DEBUG1</text>
<text x="77.4" y="101.5">DEBUG2</text>
<text x="128.8" y="98.9">DRV_Rc1</text>
<text x="237.1" y="101.5">328_RESET</text>
<text x="77.4" y="104">328_MOSI</text>
<text x="77.4" y="106.6">328_MISO</text>
<text x="130" y="107.8">DRV_Rx</text>
<text x="197.5" y="106.6">AIN1</text>
<text x="77.4" y="111.6">XTAL1</text>
<text x="77.4" y="109.1">328_SCK</text>
<text x="126.2" y="112.9">DRV_SHORT</text>
<text x="77.4" y="114.2">XTAL2</text>
<text x="87" y="116.7">XTAL1</text>
<text x="105.4" y="116.7">XTAL2</text>
<text x="126.2" y="118">ICP1</text>
<text x="22.8" y="123.1">VCC</text>
<text x="126.3" y="130.7">AIN0</text>
<text x="151.1" y="128.1">CAP_Ri</text>
<text x="77.4" y="134.5">328_RESET</text>
<text x="133.8" y="133.2">MCU_Ri</text>
<text x="77.4" y="142.1">RX_BRIDGE</text>
<text x="77.4" y="139.6">TX_BRIDGE</text>
<text x="19" y="144.7">VCC</text>
<text x="77.4" y="147.2">DRV_Rc1</text>
<text x="77.4" y="144.7">DRV_Rx</text>
<text x="77.4" y="149.7">DRV_Rc2</text>
<text x="17.9" y="153.5">AVCC</text>
<text x="77.4" y="152.3">DRV_SHORT</text>
<text x="77.4" y="154.8">AIN0</text>
<text x="77.4" y="157.4">AIN1</text>
</g>
<g font-size="1.3" fill="#a90000">
<text x="43.2" y="27.8">A4</text>
<text x="138.3" y="28.7" transform="rotate(-90 138.3 28.7)">1</text>
<text x="140.8" y="29.3" transform="rotate(-90 140.8 29.3)">11</text>
<text x="210.1" y="26.5">1</text>
<text x="214.5" y="29.9" transform="rotate(-90 214.5 29.9)">2</text>
<text x="217.7" y="26.5">3</text>
<text x="260.3" y="29.1">3</text>
<text x="260.3" y="26.5">4</text>
<text x="43.1" y="35.4">B5</text>
<text x="43.2" y="32.9">A5</text>
<text x="128.8" y="31.6">4</text>
<text x="146" y="34.2">10</text>
<text x="146.6" y="31.6">9</text>
<text x="214.5" y="33.8" transform="rotate(-90 214.5 33.8)">2</text>
<text x="260.3" y="34.2">1</text>
<text x="260.3" y="31.6">2</text>
<text x="43.2" y="40.5">A7</text>
<text x="54.5" y="40.1" transform="rotate(-90 54.5 40.1)">5</text>
<text x="128.2" y="41.8">13</text>
<text x="146.6" y="39.2">5</text>
<text x="146.6" y="41.8">6</text>
<text x="225.3" y="41.8">1</text>
<text x="225.3" y="39.2">9</text>
<text x="43.1" y="43">B7</text>
<text x="43.2" y="45.6">A6</text>
<text x="50.1" y="43">1</text>
<text x="50.1" y="45.6">3</text>
<text x="57.7" y="45.6">4</text>
<text x="57.7" y="43">6</text>
<text x="128.2" y="44.3">12</text>
<text x="146.6" y="46.9">2</text>
<text x="225.3" y="46.9">5</text>
<text x="225.3" y="44.3">7</text>
<text x="43.1" y="48.1">B6</text>
<text x="54.5" y="50.3" transform="rotate(-90 54.5 50.3)">2</text>
<text x="146.6" y="49.4">3</text>
<text x="146.6" y="51.9">7</text>
<text x="43.1" y="58.3">B8</text>
<text x="43.2" y="55.7">A8</text>
<text x="138.3" y="59.8" transform="rotate(-90 138.3 59.8)">14</text>
<text x="146.6" y="54.5">8</text>
<text x="214.5" y="54.1" transform="rotate(-90 214.5 54.1)">4</text>
<text x="24" y="64.9" transform="rotate(-90 24 64.9)">SH</text>
<text x="31.6" y="64.8" transform="rotate(-90 31.6 64.8)">A1</text>
<text x="60.8" y="90.9" transform="rotate(-90 60.8 90.9)">7</text>
<text x="63.4" y="91.5" transform="rotate(-90 63.4 91.5)">20</text>
<text x="143.4" y="90">1</text>
<text x="154.8" y="90">1</text>
<text x="216.4" y="92.6">1</text>
<text x="220.8" y="96" transform="rotate(-90 220.8 96)">2</text>
<text x="224.1" y="92.6">3</text>
<text x="45.7" y="96.4">21</text>
<text x="73.6" y="96.4">14</text>
<text x="73.6" y="98.9">15</text>
<text x="73.6" y="101.5">16</text>
<text x="143.4" y="98.9">1</text>
<text x="154.8" y="98.9">1</text>
<text x="73.6" y="104">17</text>
<text x="73.6" y="106.5">18</text>
<text x="143.4" y="107.8">1</text>
<text x="154.8" y="107.8">1</text>
<text x="73.6" y="109.1">19</text>
<text x="74.2" y="111.6">9</text>
<text x="172" y="112.9">2</text>
<text x="175.1" y="110" transform="rotate(-90 175.1 110)">1</text>
<text x="73.6" y="114.2">10</text>
<text x="73.6" y="119.2">23</text>
<text x="175.1" y="117.6" transform="rotate(-90 175.1 117.6)">3</text>
<text x="73.6" y="121.8">24</text>
<text x="73.6" y="124.3">25</text>
<text x="133.2" y="121.4" transform="rotate(-90 133.2 121.4)">3</text>
<text x="135.2" y="124.3">2</text>
<text x="143.4" y="124.3">1</text>
<text x="154.8" y="124.3">1</text>
<text x="73.6" y="126.9">26</text>
<text x="73.6" y="129.4">27</text>
<text x="73.6" y="131.9">28</text>
<text x="133.2" y="129" transform="rotate(-90 133.2 129)">1</text>
<text x="151" y="131.5" transform="rotate(-90 151 131.5)">2</text>
<text x="163.7" y="128.4" transform="rotate(-90 163.7 128.4)">1</text>
<text x="74.2" y="134.5">1</text>
<text x="146.6" y="133.2">3</text>
<text x="154.2" y="133.2">1</text>
<text x="74.2" y="139.6">2</text>
<text x="74.2" y="142.1">3</text>
<text x="163.7" y="139.8" transform="rotate(-90 163.7 139.8)">1</text>
<text x="74.2" y="144.6">4</text>
<text x="74.2" y="147.2">5</text>
<text x="74.2" y="149.7">6</text>
<text x="73.6" y="152.3">11</text>
<text x="73.6" y="154.8">12</text>
<text x="73.6" y="157.3">13</text>
<text x="60.8" y="164.6" transform="rotate(-90 60.8 164.6)">8</text>
</g>
</svg>
